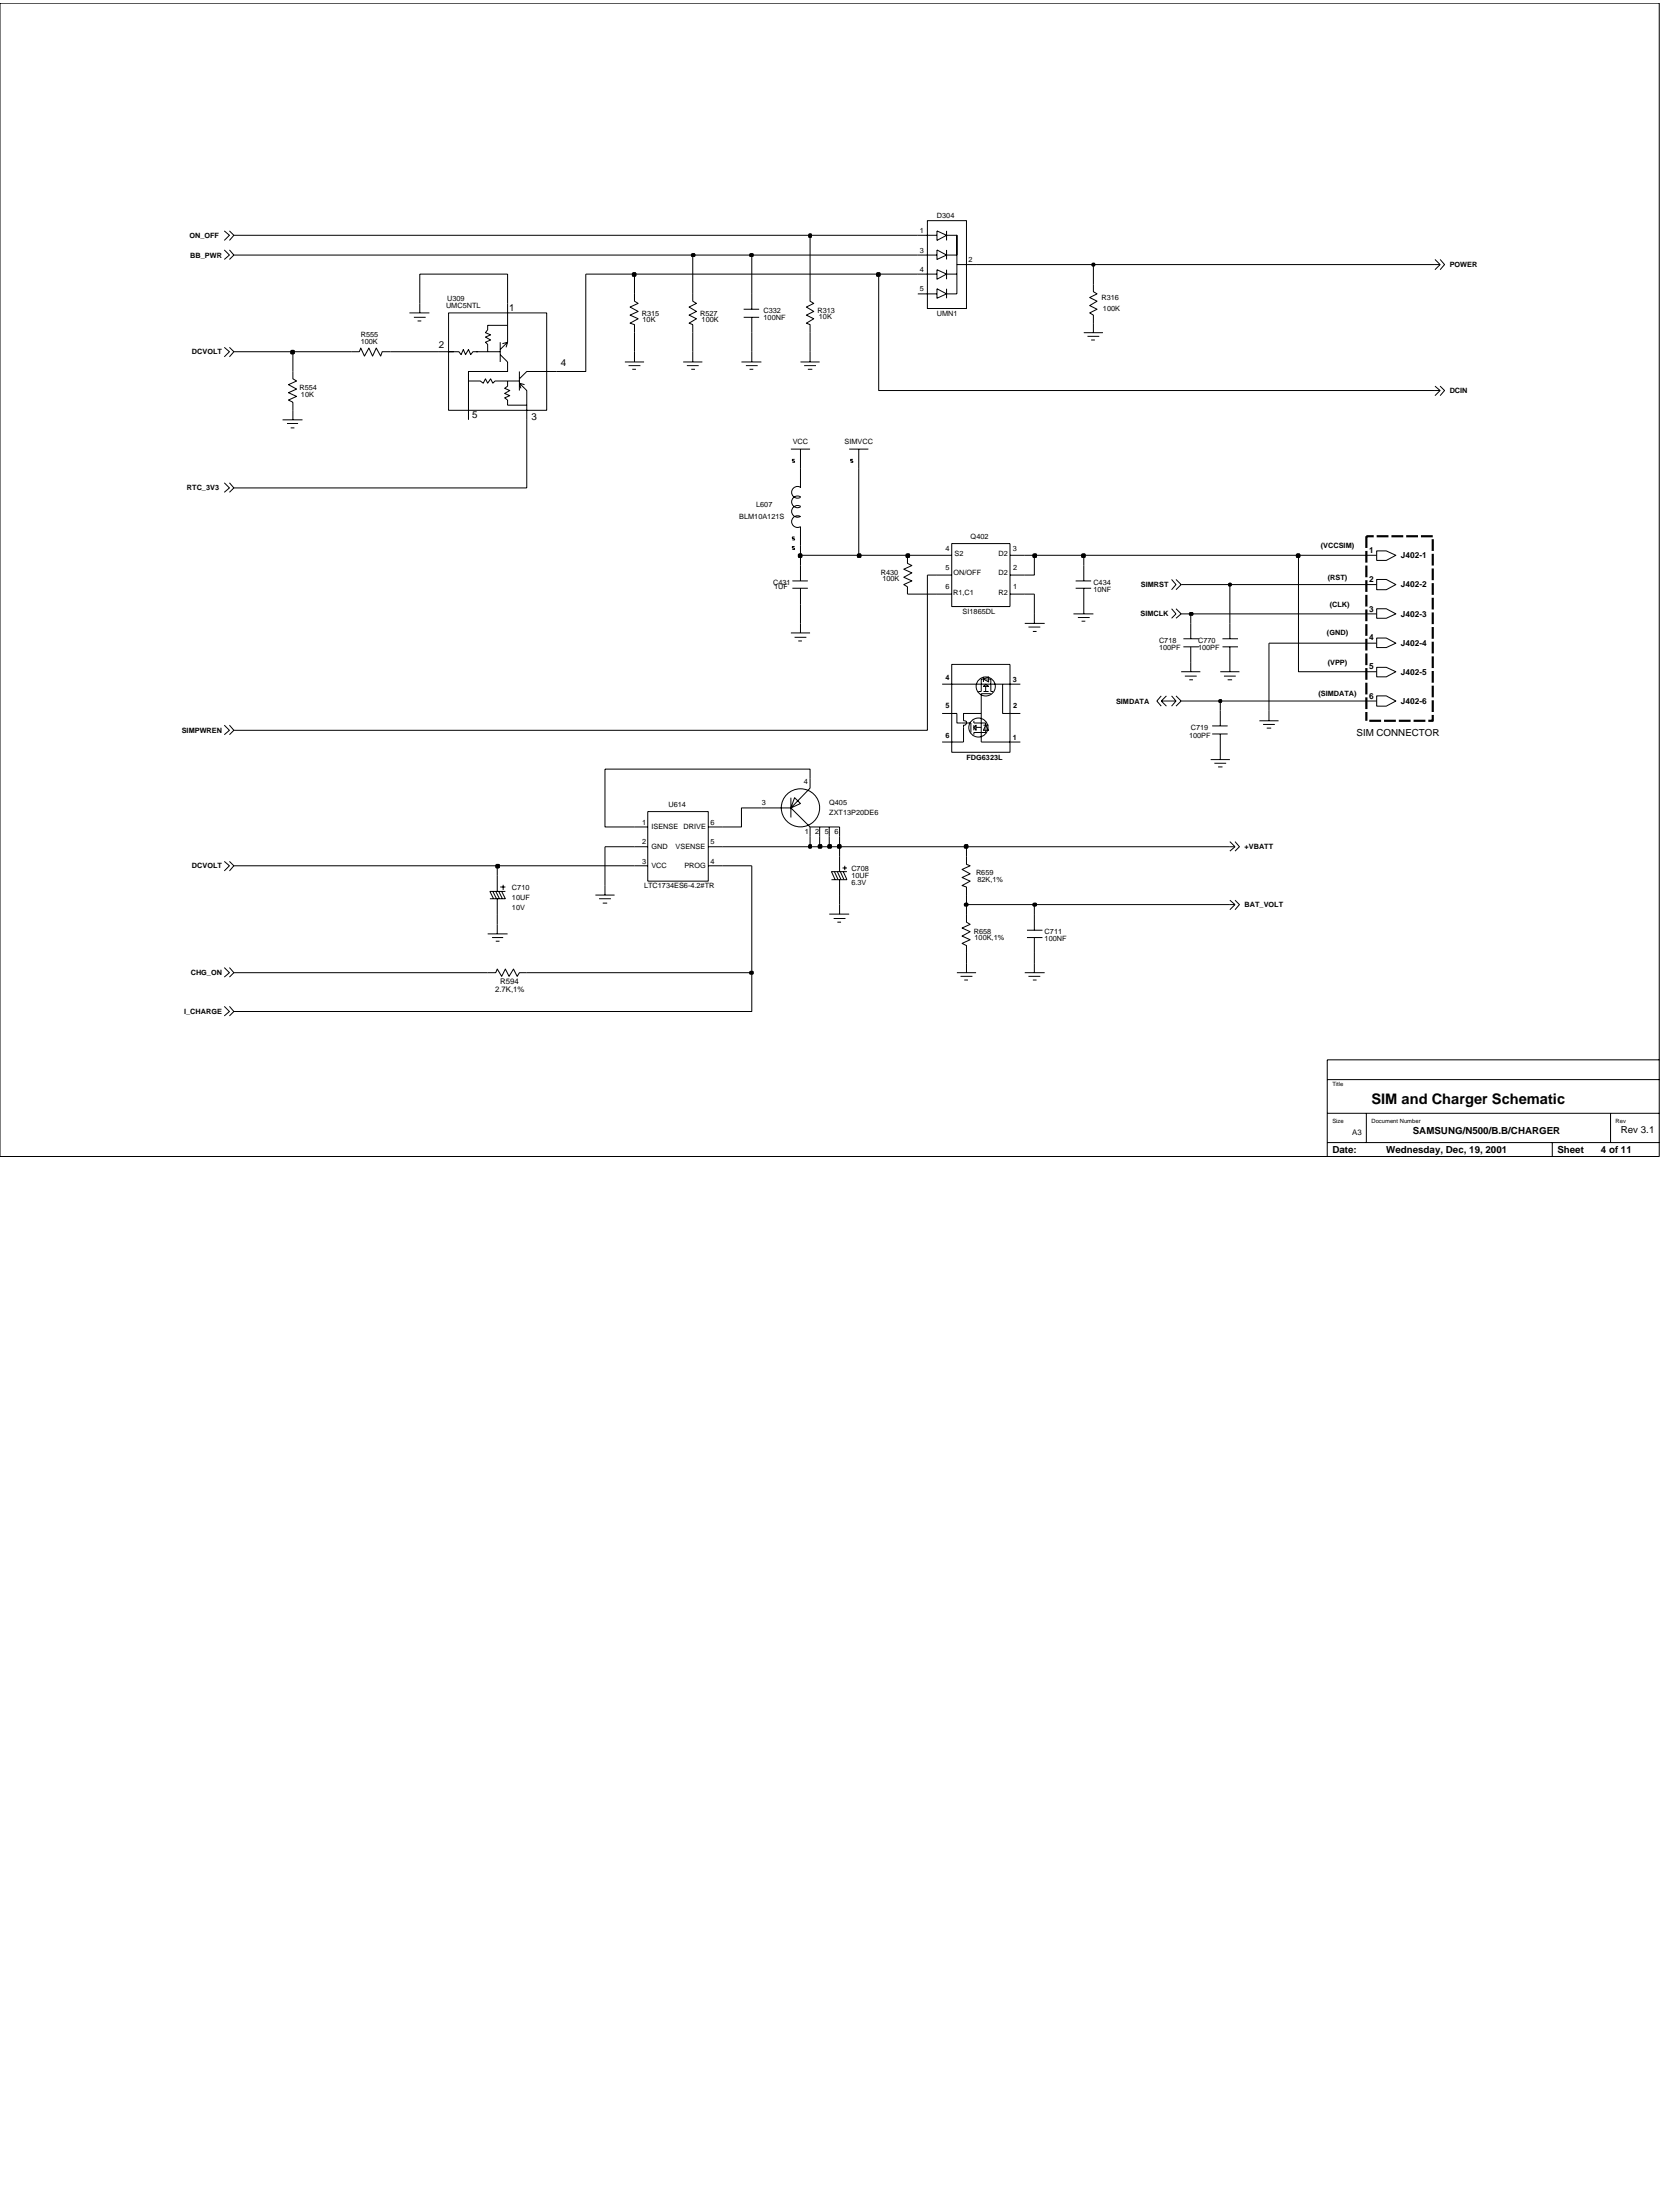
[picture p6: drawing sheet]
<svg xmlns="http://www.w3.org/2000/svg" width="192mm" height="254mm" viewBox="0 0 192 254" stroke-linecap="round" stroke-linejoin="round" font-family="sans-serif">
<g fill="none" stroke="#000" stroke-width=".12">
<path d="M25.9 26.7l.6 .5-.6 .6M25.9 28.9l.6 .5-.6 .6M26.5 28.9l.5 .5-.5 .6M26.5 26.7l.5 .5-.5 .6M47.3 36.1h2.3M47.8 36.6h1.3M48.2 37.1h.4M48.4 35v1.1M51.8 36.1h11.3v11.3h-11.3zM57.7 39.5v2.3M58 39.7l.6-.2-.2 .6M58.6 37.6h-2.3v.5l-.3 .3 .6 .3-.6 .2 .6 .4-.6 .2 .3 .3v.8"/>
<path d="M58.6 35v4.5l-.9 .9M73.2 33.9v.9l.4 .2-.9 .5 .9 .5-.9 .4 .9 .4-.9 .5 .5 .2v.9M79.9 33.9v.9l.5 .2-.9 .5 .9 .5-.9 .4 .9 .4-.9 .5 .4 .2v.9M85.8 35.7h1.8M85.8 36.6h1.8M86.8 33.9v1.8M86.8 36.6v1.8M93.5 33.9v.9l.4 .2-.8 .5 .8 .5-.8 .4 .8 .4-.8 .5 .4 .2v.9M105.9 27.2h2.2M105.9 29.4h2.2M105.9 31.6h2.2M105.9 33.9h2.2"/>
<path d="M107 25.5h4.5v10.1h-4.5zM108.1 33.3l1.1 .6-1.1 .5zM108.1 28.9l1.1 .5-1.1 .6zM108.1 31.1l1.1 .5-1.1 .6zM108.1 26.7l1.1 .5-1.1 .6zM109.2 29.4h1.2v-2.2v4.4M109.2 27.2h1.2M109.2 31.6h1.2M109.2 26.7v1.1M109.2 28.9v1.1M109.2 31.1v1.1M109.2 33.3v1.1"/>
<path d="M110.4 30.5h2.2M110.4 31.6v2.3h-1.2M125.1 38.4h2.2M125.5 38.8h1.4M125.9 39.3h.4M126.2 32.8v.9l.4 .2-.8 .5 .8 .4-.8 .5 .8 .4-.8 .4 .4 .3v2M165.6 30l.6 .5M165.6 30.5h.6M166.2 30l.5 .5-.5 .6M166.2 30.5l-.6 .6M25.9 55.7l.6 .6-.6 .5M25.9 40.1l.6 .5-.6 .6"/>
<path d="M26.5 40.1l.5 .5-.5 .6M26.5 55.7l.5 .6-.5 .5M32.6 48.5h2.3M33.1 48.9h1.3M33.5 49.4h.5M33.8 42.9v.8l.4 .3-.9 .4 .9 .5-.9 .4 .9 .5-.9 .4 .5 .2v2.1M40.5 40.6h1l.1-.4 .5 .9 .5-.9 .4 .9 .4-.9 .5 .9 .2-.5h.9M50.7 40.6h2.3l.2 .3 .3-.5 .2 .5 .4-.5 .2 .5 .3-.3h.6M54.1 44h1.3l.4 .2 .2-.5 .3 .5 .3-.5 .3 .5 .2-.2h2.8M54.1 44v4.5M54.9 40.6h2.8M57.7 40.9l.9 .9v1.1h-4.5v1.1"/>
<path d="M58.6 44v.6l-.4 .2 .6 .3-.6 .3 .6 .3-.6 .2 .4 .3v.6h2.2v-1.7l-.9-.9M59.9 44.2l.6 .2M59.9 44.2l.2 .6M59.9 42.9v2.2M60.8 46.8v1.7M64.2 42.9h-3.4l-.9 .8M72.1 41.8h2.2M72.5 42.2h1.4M73 42.6h.4M73.2 40.6v1.2M78.8 41.8h2.3M79.3 42.2h1.3"/>
<path d="M79.8 42.6h.4M79.9 40.6v1.2M85.6 41.8h2.3M86.1 42.2h1.3M86.5 42.6h.4M86.8 40.6v1.2M91.3 51.9h2.2M92.4 59.6a.68 .68 0 0 0-1 .6 .68 .68 0 0 0 1 .6v2.2M92.4 41.8h2.2M92.4 51.9v4.4M92.4 58.5a.68 .68 0 0 0-1 .5 .68 .68 0 0 0 1 .6M92.4 56.3a.68 .68 0 0 0-1 .5 .68 .68 0 0 0 1 .6"/>
<path d="M92.4 57.4a.68 .68 0 0 0-1 .5 .68 .68 0 0 0 1 .6M92.8 42.2h1.4M93.2 42.6h.5M93.5 40.6v1.2M98 51.9h2.2M99.1 51.9v2.2M165.6 44.6l.6 .5M165.6 45.1h.6M166.2 44.6l.5 .5-.5 .6M166.2 45.1l-.6 .6M91.3 73.1h2.2M91.4 67.9h1.8"/>
<path d="M91.4 67.1h1.8M91.7 73.6h1.4M92.1 74h.4M92.4 65.3v1.8M92.4 67.9v1.9M92.4 72v1.1M104.7 64.1v.9l.5 .3-.9 .4 .9 .4-.9 .5 .9 .5-.9 .4 .4 .2v.9M108.1 66.4h1.7M108.1 64.1h1.7M108.1 68.6h1.7M109.8 62.8h6.8v7.2h-6.8zM116.6 66.4h1.7"/>
<path d="M116.6 64.1h1.7M116.6 68.6h1.7M118.3 72h2.3M118.7 72.4h1.3M119.2 72.9h.4M119.4 70.9v1.1M123.9 70.9h2.3M124.1 67.9h1.8M124.1 67.1h1.8M124.4 71.3h1.4M124.8 71.7h.4M125.1 65.3v1.8"/>
<path d="M125.1 67.9v3M135.2 66.9l.5 .6-.5 .6M135.2 70.3l.5 .6-.5 .5M135.7 70.3l.6 .6-.6 .5M135.7 66.9l.6 .6-.6 .6M136.3 77.6h2.2M136.6 74.7h1.8M136.6 73.7h1.8M136.7 78.1h1.4M137.2 78.5h.5M137.4 72v1.7M137.4 74.7v2.9"/>
<path d="M140.8 77.6h2.2M141.1 74.7h1.8M141.1 73.7h1.8M141.2 78.1h1.4M141.7 78.5h.5M141.9 72v1.7M141.9 74.7v2.9M158.9 63.6h1.1l1.1 .5-1.1 .6h-1.1zM158.9 66.9h1.1l1.1 .6-1.1 .6h-1.1zM158.9 77h1.1l1.1 .6-1.1 .5h-1.1zM158.9 70.3h1.1l1.1 .6-1.1 .5h-1.1zM158.9 73.7h1.1l1.1 .6-1.1 .5h-1.1z"/>
<path d="M25.9 83.7l.6 .6-.6 .5M25.9 99.5l.6 .5-.6 .6M26.5 83.7l.5 .6-.5 .5M26.5 99.5l.5 .5-.5 .6M73.2 95.5h1.6M73.2 97.8h1.6M73.2 100h1.6M74.8 93.7h6.9v8h-6.9zM81.7 95.5h1.7M81.7 97.8h1.7M81.7 100h1.7M87.9 93.3h3.4"/>
<path d="M91.3 92.1v2.3M91.3 93.3l2.2 2.2M91.7 92.1l.7 .7-1.1 .5zM93.5 89.9v1.1l-2.2 2.3M93.5 95.5v1.1M93.5 95.5h3.4v1.1M94.6 95.5v1.1M95.7 95.5v1.1M96.9 98.9v1.7M97.5 100v.5M111.5 98.9v.9l.5 .2-1 .4 1 .5-1 .4 1 .4-1 .5 .5 .2v.9M134 80.9h1.7"/>
<path d="M134 80.3l-.5 .6 .5 .6M134 80.9l.6 .6M134.6 80.3l-.6 .6M135.2 80.3l.5 .6-.5 .6M135.7 80.3l.6 .6-.6 .6M139.7 87.7h2.2M139.9 84.7h1.8M139.9 83.8h1.8M140.1 88.1h1.4M140.6 88.5h.5M140.8 82v1.8M140.8 84.7v3"/>
<path d="M141.9 97.2l.6 .6M141.9 97.8h.6M142.5 97.2l.5 .6-.5 .5M142.5 97.8l-.6 .5M145.3 83.2h2.2M145.8 83.6h1.3M146.2 84.1h.5M146.4 82v1.2M158.9 80.3h1.1l1.1 .6-1.1 .6h-1.1zM25.9 111.7l.6 .6-.6 .5M25.9 116.2l.6 .6-.6 .5M26.5 111.7l.5 .6"/>
<path d="M26.5 116.2l.5 .6M27 112.3h30.2l.2-.4 .5 .8 .4-.8 .4 .8 .6-.8 .4 .8 .2-.4h26.9v4.5h-59.8M27 112.3l-.5 .5M27 116.8l-.5 .5M56.3 107.8h2.3M56.8 108.2h1.3M56.9 102.9l.4 .9M57.2 102.9l.4 .9M57.2 108.7h.4M57.4 101.1v1.8M57.4 103.8v1.7M57.4 106.7v1.1"/>
<path d="M57.6 102.9l.4 .9M57.7 102.4h.6M57.9 102.9l.4 .9h-1.8M58.1 102.2v.5M58.3 102.9h-1.8l.5 .9M68.7 103.3h2.2M69.1 103.8h1.4M69.6 104.3h.5M69.8 102.2v1.1M95.7 105.5h2.3M96.2 106h1.4M96.3 100.6l.4 1"/>
<path d="M96.6 100.6l.5 1M96.6 106.5h.5M96.9 101.6v1.7M96.9 104.4v1.1M97 100.6l.4 1M97.2 100.2h.5M97.3 100.6l.4 1h-1.7M97.7 100.6h-1.7l.4 1M110.4 112.3h2.2M110.9 112.7h1.3M111.3 113.1h.4M111.5 105.5v1l.5 .2-1 .4 1 .5-1 .5 1 .4-1 .4 .5 .3v.8"/>
<path d="M111.5 111.2v1.1M118.3 112.3h2.3M118.5 108.2h1.8M118.5 107.4h1.8M118.7 112.7h1.3M119.2 113.1h.4M119.4 105.5v1.9M119.4 108.2v1.8M119.4 111.2v1.1M141.9 103.9l.6 .5M141.9 104.4h.6M142.5 103.9l.5 .5-.5 .6"/>
<path d="M142.5 104.4l-.6 .6"/>
<circle cx="92.4" cy="93.3" r="2.21"/>
</g>
<path d="M86.6 112.2h.2v.2h-.2z" fill-rule="evenodd" fill="#c2c2c2" stroke="#000" stroke-width=".25"/>
<path d="M86.6 112.2h.2v.2h-.2z" fill="none" stroke="#000" stroke-width=".25"/>
<path d="M86.8 100v12.3M57.4 105.5v1.2M96.9 103.3v1.1M111.5 104.4v1.1M111.5 110v1.2M119.4 104.4v1.1M119.4 110v1.2" fill="none" stroke="#000" stroke-width=".12"/>
<path d="M111.4 104.4h.2v.1h-.2z" fill-rule="evenodd" fill="#c2c2c2" stroke="#000" stroke-width=".25"/>
<path d="M111.4 104.4h.2v.1h-.2z" fill="none" stroke="#000" stroke-width=".25"/>
<path d="M111.5 103.3v1.1h7.9" fill="none" stroke="#000" stroke-width=".12"/>
<path d="M119.3 104.4h.2v.1h-.2z" fill-rule="evenodd" fill="#c2c2c2" stroke="#000" stroke-width=".25"/>
<path d="M119.3 104.4h.2v.1h-.2z" fill="none" stroke="#000" stroke-width=".25"/>
<path d="M27 100h30.4v1.1M69.8 97.8v4.4M119.4 104.4h22.5" fill="none" stroke="#000" stroke-width=".12"/>
<path d="M57.3 99.9h.3v.2h-.3z" fill-rule="evenodd" fill="#c2c2c2" stroke="#000" stroke-width=".25"/>
<path d="M57.3 99.9h.3v.2h-.3z" fill="none" stroke="#000" stroke-width=".25"/>
<path d="M57.4 100h15.8M69.8 97.8h3.4M83.4 100h3.4M83.4 97.8h10.1M96.9 97.8v1.1M111.5 97.8v1.1" fill="none" stroke="#000" stroke-width=".12"/>
<path d="M93.4 97.6h.2v.2h-.2z" fill-rule="evenodd" fill="#c2c2c2" stroke="#000" stroke-width=".25"/>
<path d="M93.4 97.6h.2v.2h-.2z" fill="none" stroke="#000" stroke-width=".25"/>
<path d="M93.5 96.6v1.2h1.1" fill="none" stroke="#000" stroke-width=".12"/>
<path d="M94.5 97.6h.3v.2h-.3z" fill-rule="evenodd" fill="#c2c2c2" stroke="#000" stroke-width=".25"/>
<path d="M94.5 97.6h.3v.2h-.3z" fill="none" stroke="#000" stroke-width=".25"/>
<path d="M94.6 96.6v1.2h1.1" fill="none" stroke="#000" stroke-width=".12"/>
<path d="M95.6 97.6h.3v.2h-.3z" fill-rule="evenodd" fill="#c2c2c2" stroke="#000" stroke-width=".25"/>
<path d="M95.6 97.6h.3v.2h-.3z" fill="none" stroke="#000" stroke-width=".25"/>
<path d="M95.7 96.6v1.2h1.2" fill="none" stroke="#000" stroke-width=".12"/>
<path d="M96.7 97.6h.3v.2h-.3z" fill-rule="evenodd" fill="#c2c2c2" stroke="#000" stroke-width=".25"/>
<path d="M96.7 97.6h.3v.2h-.3z" fill="none" stroke="#000" stroke-width=".25"/>
<path d="M96.9 96.6v1.2h14.6" fill="none" stroke="#000" stroke-width=".12"/>
<path d="M111.4 97.6h.2v.2h-.2z" fill-rule="evenodd" fill="#c2c2c2" stroke="#000" stroke-width=".25"/>
<path d="M111.4 97.6h.2v.2h-.2z" fill="none" stroke="#000" stroke-width=".25"/>
<path d="M107 66.4v17.9h-80M146.4 74.3v7.7M87.9 93.3h-2.3v2.2h-2.2M93.5 89.9v-1.1h-23.7v6.7h3.4M111.5 97.8h30.4M136.3 80.9h4.5v1.1" fill="none" stroke="#000" stroke-width=".12"/>
<path d="M140.7 80.9h.2v.1h-.2z" fill-rule="evenodd" fill="#c2c2c2" stroke="#000" stroke-width=".25"/>
<path d="M140.7 80.9h.2v.1h-.2z" fill="none" stroke="#000" stroke-width=".25"/>
<path d="M92.4 69.8v2.2M119.4 68.6v2.3M136.3 70.9h1.1v1.1M141.9 67.5v4.5M146.4 74.3h12.5M149.8 64.1v13.5h9.1M140.8 80.9h18.1" fill="none" stroke="#000" stroke-width=".12"/>
<path d="M137.3 70.8h.3v.2h-.3z" fill-rule="evenodd" fill="#c2c2c2" stroke="#000" stroke-width=".25"/>
<path d="M137.3 70.8h.3v.2h-.3z" fill="none" stroke="#000" stroke-width=".25"/>
<path d="M104.7 68.6h3.4M118.3 68.6h1.1M136.3 67.5h5.6M137.4 70.9h21.5" fill="none" stroke="#000" stroke-width=".12"/>
<path d="M141.8 67.4h.2v.2h-.2z" fill-rule="evenodd" fill="#c2c2c2" stroke="#000" stroke-width=".25"/>
<path d="M141.8 67.4h.2v.2h-.2z" fill="none" stroke="#000" stroke-width=".25"/>
<path d="M92.4 64.1v1.2M107 66.4h1.1M119.4 64.1v2.3h-1.1M125.1 64.1v1.2M141.9 67.5h17" fill="none" stroke="#000" stroke-width=".12"/>
<path d="M92.2 64h.3v.3h-.3z" fill-rule="evenodd" fill="#c2c2c2" stroke="#000" stroke-width=".25"/>
<path d="M92.2 64h.3v.3h-.3z" fill="none" stroke="#000" stroke-width=".25"/>
<path d="M92.4 63v1.1h6.7" fill="none" stroke="#000" stroke-width=".12"/>
<path d="M99 64h.3v.3h-.3z" fill-rule="evenodd" fill="#c2c2c2" stroke="#000" stroke-width=".25"/>
<path d="M99 64h.3v.3h-.3z" fill="none" stroke="#000" stroke-width=".25"/>
<path d="M99.1 54.1v10h5.6" fill="none" stroke="#000" stroke-width=".12"/>
<path d="M104.6 64h.3v.3h-.3z" fill-rule="evenodd" fill="#c2c2c2" stroke="#000" stroke-width=".25"/>
<path d="M104.6 64h.3v.3h-.3z" fill="none" stroke="#000" stroke-width=".25"/>
<path d="M104.7 64.1h3.4M118.3 64.1h1.1" fill="none" stroke="#000" stroke-width=".12"/>
<path d="M119.3 64h.2v.3h-.2z" fill-rule="evenodd" fill="#c2c2c2" stroke="#000" stroke-width=".25"/>
<path d="M119.3 64h.2v.3h-.2z" fill="none" stroke="#000" stroke-width=".25"/>
<path d="M119.4 64.1h5.7" fill="none" stroke="#000" stroke-width=".12"/>
<path d="M124.9 64h.3v.3h-.3z" fill-rule="evenodd" fill="#c2c2c2" stroke="#000" stroke-width=".25"/>
<path d="M124.9 64h.3v.3h-.3z" fill="none" stroke="#000" stroke-width=".25"/>
<path d="M125.1 64.1h24.7" fill="none" stroke="#000" stroke-width=".12"/>
<path d="M149.7 64h.2v.3h-.2z" fill-rule="evenodd" fill="#c2c2c2" stroke="#000" stroke-width=".25"/>
<path d="M149.7 64h.2v.3h-.2z" fill="none" stroke="#000" stroke-width=".25"/>
<path d="M67.6 31.6v11.3h-3.4M101.4 31.6v13.5h64.2M27 40.6h6.8v2.3M60.8 48.5v7.8h-33.8M149.8 64.1h9.1" fill="none" stroke="#000" stroke-width=".12"/>
<path d="M33.6 40.5h.3v.3h-.3z" fill-rule="evenodd" fill="#c2c2c2" stroke="#000" stroke-width=".25"/>
<path d="M33.6 40.5h.3v.3h-.3z" fill="none" stroke="#000" stroke-width=".25"/>
<path d="M48.4 35v-3.4h10.2v3.4M67.6 31.6h5.6v2.3M73.2 38.4v2.2M79.9 29.4v4.5M79.9 38.4v2.2M86.8 29.4v4.5M86.8 38.4v2.2M93.5 27.2v6.7M93.5 38.4v2.2M126.2 30.5v2.3M33.8 40.6h6.7M45 40.6h5.7" fill="none" stroke="#000" stroke-width=".12"/>
<path d="M73 31.6h.3v.2h-.3z" fill-rule="evenodd" fill="#c2c2c2" stroke="#000" stroke-width=".25"/>
<path d="M73 31.6h.3v.2h-.3z" fill="none" stroke="#000" stroke-width=".25"/>
<path d="M73.2 31.6h28.2" fill="none" stroke="#000" stroke-width=".12"/>
<path d="M101.2 31.6h.3v.2h-.3z" fill-rule="evenodd" fill="#c2c2c2" stroke="#000" stroke-width=".25"/>
<path d="M101.2 31.6h.3v.2h-.3z" fill="none" stroke="#000" stroke-width=".25"/>
<path d="M101.4 31.6h4.5M112.6 30.5h13.6" fill="none" stroke="#000" stroke-width=".12"/>
<path d="M126.1 30.5h.2v.1h-.2z" fill-rule="evenodd" fill="#c2c2c2" stroke="#000" stroke-width=".25"/>
<path d="M126.1 30.5h.2v.1h-.2z" fill="none" stroke="#000" stroke-width=".25"/>
<path d="M27 29.4h52.9M126.2 30.5h39.4" fill="none" stroke="#000" stroke-width=".12"/>
<path d="M79.9 29.4h.2v.1h-.2z" fill-rule="evenodd" fill="#c2c2c2" stroke="#000" stroke-width=".25"/>
<path d="M79.9 29.4h.2v.1h-.2z" fill="none" stroke="#000" stroke-width=".25"/>
<path d="M79.9 29.4h6.9" fill="none" stroke="#000" stroke-width=".12"/>
<path d="M86.6 29.4h.2v.1h-.2z" fill-rule="evenodd" fill="#c2c2c2" stroke="#000" stroke-width=".25"/>
<path d="M86.6 29.4h.2v.1h-.2z" fill="none" stroke="#000" stroke-width=".25"/>
<path d="M27 27.2h66.5M86.8 29.4h19.1" fill="none" stroke="#000" stroke-width=".12"/>
<path d="M93.4 27.1h.2v.2h-.2z" fill-rule="evenodd" fill="#c2c2c2" stroke="#000" stroke-width=".25"/>
<path d="M93.4 27.1h.2v.2h-.2z" fill="none" stroke="#000" stroke-width=".25"/>
<g fill="none" stroke="#000" stroke-width=".12">
<path d="M0 .4h191.5v133.1h-191.5zM93.5 27.2h12.4M112.4 83.2v.3M112.4 83.7v.3M112.4 84.6v.2M113.2 84h-.8v.3M153.2 131.9h38.3M153.2 128.5h38.3M153.2 124.6h38.3M157.7 128.5v3.4M179.1 131.9v1.6M185.9 128.5v3.4"/>
<path d="M191.5 122.4h-38.3v11.1"/>
</g>
<path d="M112.4 84l.2-.3v.6z" fill-rule="evenodd" fill="#969696" stroke="#000" stroke-width=".12"/>
<path d="M112.4 83.5h.8v1.1h-.8M113.2 83.5h.5v1.1h-.5M113.5 83.7h.6" fill="none" stroke="#000" stroke-width=".12"/>
<path d="M113.7 83.7l.4 .6h-.6z" fill-rule="evenodd" fill="#969696" stroke="#000" stroke-width=".12"/>
<g fill="none" stroke="#000" stroke-width=".12">
<path d="M112.9 79.8h.3M113.5 79.8h.2M113.7 79v.8h.4M114.3 79.8h.3M110.9 83.5h1.1M111.2 83.2l.3 .1v.3l-.1 .1h-.2v.3M113.2 82.4v1.1M113.2 84.6v1.1M113.2 80.1h1.1M116.6 82.4h1.1"/>
<circle cx="112.9" cy="84" r="1.1"/>
</g>
<path d="M113.5 79.2l.2-.2 .4 .2z" fill-rule="evenodd" fill="#969696" stroke="#000" stroke-width=".12"/>
<path d="M113.2 79.8v-.8h1.1v.8M113.2 79v-.6h1.1v.6M113.5 78.1v.6M108.7 85.7h1.1M116.6 85.7h1.1" fill="none" stroke="#000" stroke-width=".12"/>
<path d="M113.5 78.4l.6-.3v.6z" fill-rule="evenodd" fill="#969696" stroke="#000" stroke-width=".12"/>
<g fill="none" stroke="#000" stroke-width=".12">
<path d="M91.7 53h-.3v.2l.3 .1v.1h-.3M98.4 53h-.2v.2h.1l.1 .2h-.2M91.7 63.1h-.3v.2l.3 .1h-.3M91.7 62h-.3v.2l.3 .1h-.3M108.7 79h4.5M109.8 76.7h6.8v10.2h-6.8zM114.3 79h3.4M115.7 79v3.4h.9M108.7 82.4h1.7v1.1h.5M111.2 84v1.7h-1.4M112 83.5v1.1M113.2 80.1v2.3h-2v.8"/>
<path d="M113.2 85.7h3.4"/>
<circle cx="113.8" cy="79.3" r="1.1"/>
</g>
<g fill="none" stroke="#000" stroke-width=".25">
<path d="M157.7 63.6v1.4M157.7 65.3v1.3M157.7 67v1.3M157.7 68.7v1.3M157.7 70.4v1.3M157.7 72.1v1.3M157.7 73.7v1.4M157.7 75.4v1.4M157.7 77.1v1.4M157.7 78.8v1.4M158.5 61.9h-.8v1.4M158.9 61.9h1.3"/>
<path d="M160.6 61.9h1.3M162.3 61.9h1.3M164 61.9h1.3M165.3 62.3v1.3M165.3 63.9v1.4M165.3 65.6v1.4M165.3 67.3v1.4M165.3 69v1.4M165.3 70.7v1.4M165.3 72.4v1.3M165.3 74.1v1.3M165.3 75.8v1.3"/>
<path d="M165.3 77.5v1.3M165.3 79.2v1.3M157.7 80.5v1.4M157.7 82.2v1M158 83.2h1.4M159.7 83.2h1.4M161.4 83.2h1.4M163.1 83.2h1.4M165.3 82.5v.7h-.5M165.3 80.9v1.3"/>
</g>
<text font-size="1.7" x="158.3" y="127.4">SIM and Charger Schematic</text>
<g font-size="1.1">
<text x="58.8" y="35.9">1</text>
<text x="50.7" y="40.1">2</text>
<text x="64.7" y="42.3">4</text>
<text x="54.5" y="48.3">5</text>
<text x="61.3" y="48.5">3</text>
<text x="156.5" y="84.9">SIM CONNECTOR</text>
<text x="163" y="130.9">SAMSUNG/N500/B.B/CHARGER</text>
<text x="187" y="130.9">Rev 3.1</text>
<text x="153.8" y="133.2">Date:</text>
<text x="160" y="133.2">Wednesday, Dec, 19, 2001</text>
<text x="179.7" y="133.2">Sheet</text>
<text x="184.7" y="133.2">4 of 11</text>
</g>
<g font-size="1">
<text x="158" y="63.8">1</text>
<text x="161.7" y="64.4">J402-1</text>
<text x="158" y="67.2">2</text>
<text x="158" y="70.6">3</text>
<text x="161.7" y="71.2">J402-3</text>
<text x="161.7" y="67.8">J402-2</text>
<text x="158" y="77.3">5</text>
<text x="158" y="73.9">4</text>
<text x="161.7" y="77.9">J402-5</text>
<text x="161.7" y="74.6">J402-4</text>
<text x="158" y="80.7">6</text>
<text x="161.7" y="81.3">J402-6</text>
</g>
<g font-size=".9">
<text x="57.7" y="113.6">R594</text>
<text x="57.1" y="114.5">2.7K,1%</text>
<text x="156.1" y="131">A3</text>
</g>
<g font-size=".8">
<text x="21.9" y="27.5">ON_OFF</text>
<text x="22" y="29.7">BB_PWR</text>
<text x="106.2" y="26.9">1</text>
<text x="106.2" y="29.2">3</text>
<text x="108.1" y="25.2">D304</text>
<text x="51.5" y="35.6">UMC5NTL</text>
<text x="51.6" y="34.7">U309</text>
<text x="106.2" y="31.4">4</text>
<text x="106.2" y="33.6">5</text>
<text x="111.8" y="30.3">2</text>
<text x="127.1" y="34.6">R316</text>
<text x="127.3" y="35.9">100K</text>
<text x="167.3" y="30.8">POWER</text>
<text x="22.1" y="40.9">DCVOLT</text>
<text x="41.6" y="39.8">100K</text>
<text x="41.6" y="38.9">R555</text>
<text x="74.1" y="36.5">R315</text>
<text x="74.2" y="37.1">10K</text>
<text x="80.8" y="36.5">R527</text>
<text x="81" y="37.1">100K</text>
<text x="88.1" y="36.1">C332</text>
<text x="88.1" y="37">100NF</text>
<text x="94.3" y="36.1">R313</text>
<text x="94.5" y="36.9">10K</text>
<text x="108.1" y="36.5">UMN1</text>
<text x="34.6" y="45.1">R554</text>
<text x="34.7" y="45.8">10K</text>
<text x="167.3" y="45.4">DCIN</text>
<text x="91.5" y="51.3">VCC</text>
<text x="97.5" y="51.3">SIMVCC</text>
<text x="21.6" y="56.6">RTC_3V3</text>
<text x="85.3" y="60">BLM10A121S</text>
<text x="87.3" y="58.6">L607</text>
<text x="109.1" y="65.9">5</text>
<text x="109.1" y="63.6">4</text>
<text x="110.2" y="64.2">S2</text>
<text x="112" y="62.2">Q402</text>
<text x="115.2" y="64.2">D2</text>
<text x="116.9" y="63.6">3</text>
<text x="116.9" y="65.9">2</text>
<text x="152.4" y="63.3">(VCCSIM)</text>
<text x="89.2" y="67.5">C431</text>
<text x="89.3" y="68.1">1UF</text>
<text x="101.7" y="66.4">R430</text>
<text x="101.8" y="67.1">100K</text>
<text x="109.1" y="68.1">6</text>
<text x="110" y="68.6">R1,C1</text>
<text x="110" y="66.4">ON/OFF</text>
<text x="111.1" y="70.8">SI1865DL</text>
<text x="115.2" y="66.4">D2</text>
<text x="115.2" y="68.6">R2</text>
<text x="116.9" y="68.1">1</text>
<text x="126.2" y="68.3">10NF</text>
<text x="126.2" y="67.5">C434</text>
<text x="131.6" y="71.2">SIMCLK</text>
<text x="131.7" y="67.8">SIMRST</text>
<text x="153.2" y="66.9">(RST)</text>
<text x="153.5" y="70.1">(CLK)</text>
<text x="133.7" y="74.2">C718</text>
<text x="133.7" y="75.1">100PF</text>
<text x="138.3" y="75.1">100PF</text>
<text x="138.3" y="74.2">C770</text>
<text x="153.1" y="73.4">(GND)</text>
<text x="153.2" y="76.7">(VPP)</text>
<text x="109.1" y="81.8">5</text>
<text x="109.1" y="78.5">4</text>
<text x="116.9" y="78.7">3</text>
<text x="116.9" y="81.8">2</text>
<text x="128.8" y="81.2">SIMDATA</text>
<text x="152.1" y="80.4">(SIMDATA)</text>
<text x="21" y="84.6">SIMPWREN</text>
<text x="109.1" y="85.2">6</text>
<text x="111.5" y="87.7">FDG6323L</text>
<text x="116.9" y="85.4">1</text>
<text x="137.2" y="85.2">100PF</text>
<text x="137.4" y="84.3">C719</text>
<text x="74.1" y="95.3">1</text>
<text x="75.2" y="95.8">ISENSE</text>
<text x="77.1" y="93.2">U614</text>
<text x="78.9" y="95.8">DRIVE</text>
<text x="82" y="95.3">6</text>
<text x="87.9" y="92.9">3</text>
<text x="92.8" y="90.5">4</text>
<text x="95.7" y="94.1">ZXT13P20DE6</text>
<text x="95.7" y="93">Q405</text>
<text x="22.2" y="100.2">DCVOLT</text>
<text x="74.1" y="99.8">3</text>
<text x="74.1" y="97.5">2</text>
<text x="75.2" y="100.2">VCC</text>
<text x="75.2" y="98">GND</text>
<text x="78" y="98">VSENSE</text>
<text x="79" y="100.2">PROG</text>
<text x="82" y="99.8">4</text>
<text x="82" y="97.5">5</text>
<text x="92.9" y="96.3">1</text>
<text x="94.1" y="96.3">2</text>
<text x="95.2" y="96.3">5</text>
<text x="96.3" y="96.3">6</text>
<text x="98.2" y="100.5">C708</text>
<text x="98.2" y="101.4">10UF</text>
<text x="112.6" y="101.1">R659</text>
<text x="112.8" y="101.8">82K,1%</text>
<text x="143.6" y="98.1">+VBATT</text>
<text x="59.1" y="102.7">C710</text>
<text x="59.1" y="103.9">10UF</text>
<text x="59.1" y="105">10V</text>
<text x="74.3" y="102.5">LTC1734ES6-4.2#TR</text>
<text x="98.2" y="102.2">6.3V</text>
<text x="112.4" y="107.8">R658</text>
<text x="120.6" y="107.8">C711</text>
<text x="143.6" y="104.7">BAT_VOLT</text>
<text x="22" y="112.6">CHG_ON</text>
<text x="112.5" y="108.5">100K,1%</text>
<text x="120.6" y="108.7">100NF</text>
<text x="21.3" y="117.1">I_CHARGE</text>
</g>
<g font-size=".7">
<text x="153.8" y="125.4">Title</text>
<text x="153.8" y="129.6">Size</text>
<text x="158.3" y="129.6">Document Number</text>
<text x="186.4" y="129.6">Rev</text>
</g>
</svg>
